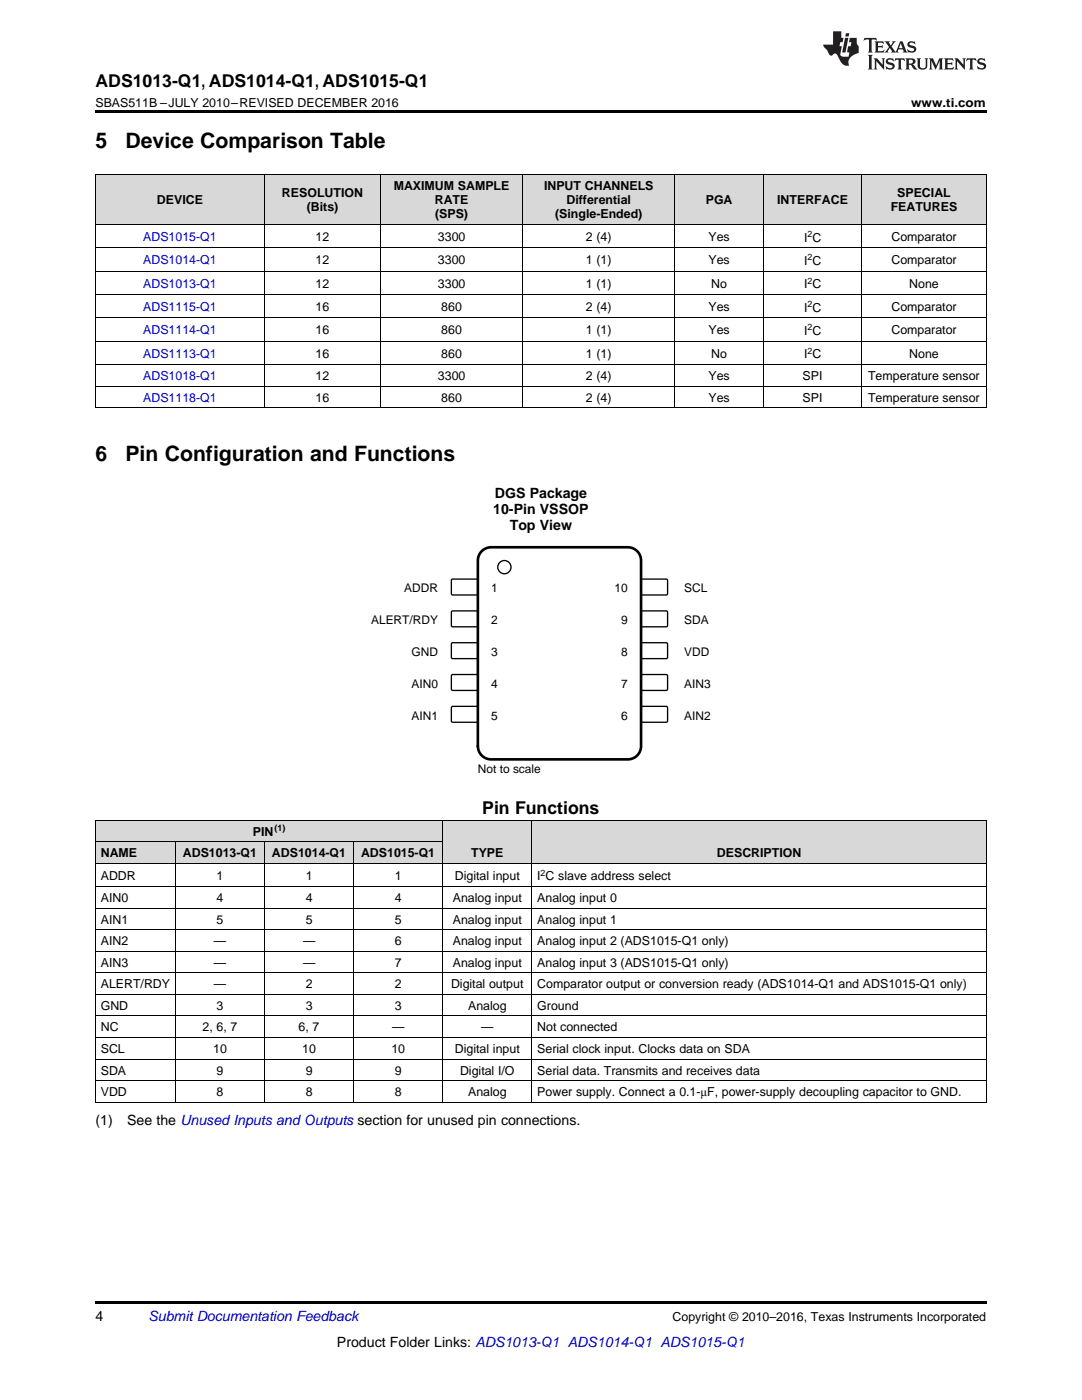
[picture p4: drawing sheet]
<svg xmlns="http://www.w3.org/2000/svg" width="216mm" height="279mm" viewBox="0 0 216 279" stroke-linecap="round" stroke-linejoin="round" font-family="sans-serif">
<g fill="#d8d8d8">
<path d="M88.4 163.7h17.8v8.6h-17.8z"/>
<path d="M106.2 163.7h90.6v8.6h-90.6z"/>
<path d="M19 168h16v4.3h-16z"/>
<path d="M35 168h17.8v4.3h-17.8z"/>
<path d="M52.8 168h17.8v4.3h-17.8z"/>
<path d="M70.6 168h17.8v4.3h-17.8z"/>
<path d="M19 163.7h16v4.3h-16z"/>
<path d="M35 163.7h17.8v4.3h-17.8z"/>
<path d="M52.8 163.7h17.8v4.3h-17.8z"/>
<path d="M70.6 163.7h17.8v4.3h-17.8z"/>
<path d="M19 34.9h33.8v10h-33.8z"/>
<path d="M52.8 34.9h23.1v10h-23.1z"/>
<path d="M75.9 34.9h28.5v10h-28.5z"/>
<path d="M104.4 34.9h30.2v10h-30.2z"/>
<path d="M134.6 34.9h17.8v10h-17.8z"/>
<path d="M152.4 34.9h19.5v10h-19.5z"/>
<path d="M171.9 34.9h24.9v10h-24.9z"/>
</g>
<path d="M19 220h.2zM52.7 220h.1zM70.5 220h.1zM88.3 220h.1zM106 220h.2zM196.7 220h.1zM19 259.7h177.8v.5h-177.8z" fill="#000"/>
<g fill="none" stroke="#000" stroke-width=".2">
<path d="M19 163.7h177.8v56.3M19 176.9h177.8M19 172.3h177.8M19 168h69.4M19.1 163.7v56.3M35 168v52M52.8 168v52M70.5 168v52M88.3 163.7v56.3M106.1 163.7v56.3M19 198.5h177.8M19 194.2h177.8"/>
<path d="M19 189.8h177.8M19 185.5h177.8M19 181.2h177.8M19 220h177.8M19 215.7h177.8M19 211.4h177.8M19 207.1h177.8M19 202.8h177.8"/>
</g>
<path d="M90.1 115.7l.2-.1h4.9l.2 .2-.1 2.8-.2 .1h-4.9l-.1-.2z" fill-rule="evenodd" fill="#fff"/>
<path d="M90.1 115.7l.2-.1h4.9l.2 .2-.1 2.8-.2 .1h-4.9l-.1-.2z" fill="none" stroke="#000" stroke-width=".26"/>
<path d="M128 115.7l.2-.1h4.9l.1 .2v2.8l-.3 .1h-4.9l-.1-.2z" fill-rule="evenodd" fill="#fff"/>
<path d="M128 115.7l.2-.1h4.9l.1 .2v2.8l-.3 .1h-4.9l-.1-.2z" fill="none" stroke="#000" stroke-width=".26"/>
<path d="M90.1 122l.2-.1 4.9 .1 .2 .2-.1 2.8-.2 .1h-4.9l-.1-.3z" fill-rule="evenodd" fill="#fff"/>
<path d="M90.1 122l.2-.1 4.9 .1 .2 .2-.1 2.8-.2 .1h-4.9l-.1-.3z" fill="none" stroke="#000" stroke-width=".26"/>
<path d="M128 122l.2-.1 4.9 .1 .1 .2v2.8l-.3 .1h-4.9l-.1-.3z" fill-rule="evenodd" fill="#fff"/>
<path d="M128 122l.2-.1 4.9 .1 .1 .2v2.8l-.3 .1h-4.9l-.1-.3z" fill="none" stroke="#000" stroke-width=".26"/>
<path d="M90.1 128.4l.2-.1h4.9l.2 .2-.1 2.8-.2 .1h-4.9l-.1-.2z" fill-rule="evenodd" fill="#fff"/>
<path d="M90.1 128.4l.2-.1h4.9l.2 .2-.1 2.8-.2 .1h-4.9l-.1-.2z" fill="none" stroke="#000" stroke-width=".26"/>
<path d="M128 128.4l.2-.1h4.9l.1 .2v2.8l-.3 .1h-4.9l-.1-.2z" fill-rule="evenodd" fill="#fff"/>
<path d="M128 128.4l.2-.1h4.9l.1 .2v2.8l-.3 .1h-4.9l-.1-.2z" fill="none" stroke="#000" stroke-width=".26"/>
<path d="M90.1 134.7l.2-.1 4.9 .1 .2 .2-.1 2.8-.2 .1h-4.9l-.1-.3z" fill-rule="evenodd" fill="#fff"/>
<path d="M90.1 134.7l.2-.1 4.9 .1 .2 .2-.1 2.8-.2 .1h-4.9l-.1-.3z" fill="none" stroke="#000" stroke-width=".26"/>
<path d="M128 134.7l.2-.1 4.9 .1 .1 .2v2.8l-.3 .1h-4.9l-.1-.3z" fill-rule="evenodd" fill="#fff"/>
<path d="M128 134.7l.2-.1 4.9 .1 .1 .2v2.8l-.3 .1h-4.9l-.1-.3z" fill="none" stroke="#000" stroke-width=".26"/>
<path d="M90.1 141.1l.2-.1h4.9l.2 .2-.1 2.8-.2 .1h-4.9l-.1-.2z" fill-rule="evenodd" fill="#fff"/>
<path d="M90.1 141.1l.2-.1h4.9l.2 .2-.1 2.8-.2 .1h-4.9l-.1-.2z" fill="none" stroke="#000" stroke-width=".26"/>
<path d="M128 141.1l.2-.1h4.9l.1 .2v2.8l-.3 .1h-4.9l-.1-.2z" fill-rule="evenodd" fill="#fff"/>
<g fill="none" stroke="#000" stroke-width=".26">
<path d="M128 141.1l.2-.1h4.9l.1 .2v2.8l-.3 .1h-4.9l-.1-.2z"/>
<circle cx="100.6" cy="113.2" r="1.32"/>
</g>
<path d="M96.3 109.8l1.1-.5 .6-.1h27.3a2.64 2.64 0 0 1 2.6 2.7v37a2.64 2.64 0 0 1-2.6 2.7h-27.3a2.64 2.64 0 0 1-2.6-2.7v-37a2.64 2.64 0 0 1 .9-2.1z" fill="none" stroke="#000" stroke-width=".53"/>
<g fill="none" stroke="#000" stroke-width=".2">
<path d="M19 34.9h177.8v46.5M19.1 34.9v46.5M52.8 34.9v46.5M75.9 34.9v46.5M104.3 34.9v46.5M134.6 34.9v46.5M152.3 34.9v46.5M171.9 34.9v46.5M19 58.8h177.8M19 54.1h177.8M19 49.5h177.8M19 44.8h177.8"/>
<path d="M19 77.1h177.8M19 72.8h177.8M19 68.1h177.8M19 63.4h177.8M19 81.4h177.8"/>
</g>
<path d="M19 22h177.8v.5h-177.8zM19 81.4h.2zM75.8 81.4h.1zM104.3 81.4h.1zM134.5 81.4h.1zM152.3 81.4h.1zM171.8 81.4h.1zM196.7 81.4h.1z" fill="#000"/>
<g fill="#231f20">
<path d="M172.5 7.6l-.1 .5 .4-.2h.6v.1v2.1l-.2 .4h.9l-.2-.4v-2.1l.1-.1h.5l.5 .2-.2-.5zM174.5 8.3l.2 .3v1.5l-.2 .4h1.8l.2-.6a1.04 1.04 0 0 1-1.3 .2v-.7h.6l.3 .2v-.6l-.3 .2h-.6v-.6l.8-.1 .4 .3-.2-.5zM176.5 8.3l.9 1.1-.9 1.1h.8l-.2-.2 .4-.7 .5 .7-.2 .2h1.5l-.2-.2 .2-.4h.9l.1 .4-.2 .2h1l-.3-.3-.7-1.9h-.5l-.9 2-.8-1 .9-1h-.8l.1 .3-.4 .5-.3-.6 .1-.2zM179.7 8.6l.4 1h-.7zM181.3 8.4a.63 .63 0 0 0-.2 .7 .63 .63 0 0 0 .6 .4l.6 .2 .1 .2a.75 .75 0 0 1-.7 .4 .75 .75 0 0 1-.6-.5l.1 .7 .1-.1a1.11 1.11 0 0 0 1.5-.6 1.13 1.13 0 0 0-1.2-.8l-.1-.4a1.04 1.04 0 0 1 1.2 .2l-.2-.5-.2 .1-.4-.2zM173.2 10.9l.2 .4v2.2l-.2 .4h1l-.3-.4v-2.2l.3-.4zM174.3 11.6l.3 .4v1.5l-.3 .4h.8l-.2-.4v-1.3l1.5 1.7v-1.9l.2-.4h-.7l.2 .4v.9l-1.1-1.3zM177 11.8a.62 .62 0 0 0-.2 .7 .62 .62 0 0 0 .6 .4l.6 .1 .1 .3a.76 .76 0 0 1-.7 .3 .76 .76 0 0 1-.7-.4l.2 .7 .1-.1a1.11 1.11 0 0 0 1.5-.6 1.13 1.13 0 0 0-1.2-.8l-.1-.4a1.04 1.04 0 0 1 1.2 .2l-.2-.6-.2 .1-.5-.1zM178.7 11.6l-.2 .6a.61 .61 0 0 1 .8-.3v1.6l-.2 .4h.9l-.2-.4v-1.6a.63 .63 0 0 1 .7 .3l-.1-.6zM180.6 11.6l.3 .4v1.5l-.3 .4h1l-.2-.2-.1-.8 .6 .2a.76 .76 0 0 0 1.2 .7l-1-1a.58 .58 0 0 0 .6-.5 .58 .58 0 0 0-.5-.6zM181.4 11.9h.1a.45 .45 0 0 1 .5 .1 .45 .45 0 0 1 .1 .5l-.8 .2zM182.9 11.6l.2 .2a2.17 2.17 0 0 0 .3 1.9 .99 .99 0 0 0 1.6-.6v-1.1l.2-.4h-.7l.2 .2a1.92 1.92 0 0 1-.2 1.8 .6 .6 0 0 1-.9-.5v-1.1l.2-.4zM185.4 11.6l.2 .4v1.5l-.2 .4h.7l-.2-.4v-1.4l.8 1.8 .8-1.8v1.4l-.2 .4h.9l-.2-.4v-1.5l.2-.4h-.8l-.6 1.5-.6-1.5zM188.4 11.6l.2 .4v1.5l-.2 .4h1.8l.1-.6a1.04 1.04 0 0 1-1.2 .1v-.6h.5l.4 .2v-.6l-.4 .2h-.5v-.7h.8l.3 .3-.1-.6zM190.5 11.6l.2 .4v1.5l-.2 .4h.7l-.2-.4v-1.3l1.5 1.7v-1.9l.2-.4h-.7l.2 .4v.9l-1.1-1.3zM192.9 11.6l-.1 .6a.61 .61 0 0 1 .7-.3l.1 1.6-.3 .4h1l-.3-.4 .1-1.6a.63 .63 0 0 1 .7 .3l-.1-.6zM195.2 11.8a.62 .62 0 0 0-.2 .7 .62 .62 0 0 0 .6 .4l.6 .1 .1 .3a.76 .76 0 0 1-.7 .3 .76 .76 0 0 1-.6-.4l.1 .7 .1-.1a1.11 1.11 0 0 0 1.6-.6 1.13 1.13 0 0 0-1.3-.8l-.1-.4a1.04 1.04 0 0 1 1.2 .2l-.1-.6-.2 .1-.5-.1z"/>
<path d="M166.2 6.3v2.6h-1.9v.4l.8 .9a.91 .91 0 0 0 1 .8 .56 .56 0 0 1 .5-.3 .56 .56 0 0 1 .5 .3l.4 .8a1.53 1.53 0 0 0 1.9 1.2 1.54 1.54 0 0 1 1-2.1l.9-.3v-1.4a1.52 1.52 0 0 1-.4-1.6h-1.3l-.2 .8h.5l-.2 .8h-.5l-.1 1v.2l.4 .1-.2 .8a1.93 1.93 0 0 1-1.6-.3l.3-1.8h-.5l.2-.8h.4l.2-.8h-.4v-1.3zM168.6 7.6l-.6 2.9h.7l.6-2.9zM168.8 6.6l-.1 .7h.6l.2-.7z"/>
</g>
<g font-size="4.2">
<text x="19" y="29.6">5</text>
<text x="25" y="29.6">Device Comparison Table</text>
<text x="19" y="91.9">6</text>
<text x="25" y="91.9">Pin Configuration and Functions</text>
</g>
<g font-size="3.5">
<text x="19" y="17.3">ADS1013-Q1, ADS1014-Q1, ADS1015-Q1</text>
<text x="96.2" y="162.5">Pin Functions</text>
</g>
<g font-size="2.8">
<text x="98.7" y="99.3">DGS Package</text>
<text x="98.4" y="102.5">10-Pin VSSOP</text>
<text x="101.7" y="105.7">Top View</text>
<text x="19" y="224.6">(1)</text>
<text x="25.4" y="224.6">See the Unused Inputs and Outputs section for unused pin connections.</text>
<text x="19" y="263.6">4</text>
<text x="67.2" y="268.9">Product Folder Links: ADS1013-Q1 ADS1014-Q1 ADS1015-Q1</text>
</g>
<text font-size="2.8" fill="#0000c8" x="29.6" y="263.6">Submit Documentation Feedback</text>
<g font-size="2.5">
<text x="19" y="21.4">SBAS511B –JULY 2010–REVISED DECEMBER 2016</text>
<text x="181.8" y="21.4">www.ti.com</text>
<text x="31.3" y="40.8">DEVICE</text>
<text x="56.3" y="39.4">RESOLUTION</text>
<text x="78.6" y="38">MAXIMUM SAMPLE</text>
<text x="86.7" y="40.8">RATE</text>
<text x="108.5" y="38">INPUT CHANNELS</text>
<text x="113" y="40.8">Differential</text>
<text x="140.8" y="40.8">PGA</text>
<text x="155.1" y="40.8">INTERFACE</text>
<text x="179" y="39.4">SPECIAL</text>
<text x="61.2" y="42.2">(Bits)</text>
<text x="86.8" y="43.6">(SPS)</text>
<text x="110.8" y="43.6">(Single-Ended)</text>
<text x="177.7" y="42.2">FEATURES</text>
<text x="63" y="48.1">12</text>
<text x="63" y="52.7">12</text>
<text x="87.4" y="48.1">3300</text>
<text x="87.4" y="52.7">3300</text>
<text x="116.9" y="48.1">2 (4)</text>
<text x="116.9" y="52.7">1 (1)</text>
<text x="141.4" y="48.1">Yes</text>
<text x="141.4" y="52.7">Yes</text>
<text x="160.4" y="48.3">I C</text>
<text x="160.4" y="52.9">I C</text>
<text x="177.9" y="48.1">Comparator</text>
<text x="177.9" y="52.7">Comparator</text>
<text x="63" y="57.4">12</text>
<text x="87.4" y="57.4">3300</text>
<text x="116.9" y="57.4">1 (1)</text>
<text x="141.9" y="57.4">No</text>
<text x="160.4" y="57.6">I C</text>
<text x="181.4" y="57.4">None</text>
<text x="63" y="62.1">16</text>
<text x="88.1" y="62.1">860</text>
<text x="116.9" y="62.1">2 (4)</text>
<text x="141.4" y="62.1">Yes</text>
<text x="160.4" y="62.2">I C</text>
<text x="177.9" y="62.1">Comparator</text>
<text x="63" y="66.7">16</text>
<text x="63" y="71.4">16</text>
<text x="88.1" y="66.7">860</text>
<text x="88.1" y="71.4">860</text>
<text x="116.9" y="66.7">1 (1)</text>
<text x="116.9" y="71.4">1 (1)</text>
<text x="141.4" y="66.7">Yes</text>
<text x="141.9" y="71.4">No</text>
<text x="160.4" y="66.9">I C</text>
<text x="160.4" y="71.5">I C</text>
<text x="177.9" y="66.7">Comparator</text>
<text x="181.4" y="71.4">None</text>
<text x="63" y="75.8">12</text>
<text x="87.4" y="75.8">3300</text>
<text x="116.9" y="75.8">2 (4)</text>
<text x="141.4" y="75.8">Yes</text>
<text x="160.2" y="75.8">SPI</text>
<text x="173.2" y="75.8">Temperature sensor</text>
<text x="63" y="80.2">16</text>
<text x="88.1" y="80.2">860</text>
<text x="116.9" y="80.2">2 (4)</text>
<text x="141.4" y="80.2">Yes</text>
<text x="160.2" y="80.2">SPI</text>
<text x="173.2" y="80.2">Temperature sensor</text>
<text x="50.4" y="166.8">PIN</text>
<text x="20.1" y="171.1">NAME</text>
<text x="36.5" y="171.1">ADS1013-Q1</text>
<text x="54.3" y="171.1">ADS1014-Q1</text>
<text x="72" y="171.1">ADS1015-Q1</text>
<text x="94" y="171.1">TYPE</text>
<text x="143.1" y="171.1">DESCRIPTION</text>
<text x="20.1" y="175.5">ADDR</text>
<text x="43.2" y="175.5">1</text>
<text x="61" y="175.5">1</text>
<text x="78.8" y="175.5">1</text>
<text x="90.8" y="175.5">Digital input</text>
<text x="107.2" y="175.7">I C slave address select</text>
<text x="20.1" y="180">AIN0</text>
<text x="20.1" y="184.3">AIN1</text>
<text x="43.2" y="180">4</text>
<text x="43.2" y="184.3">5</text>
<text x="61" y="180">4</text>
<text x="61" y="184.3">5</text>
<text x="78.8" y="180">4</text>
<text x="78.8" y="184.3">5</text>
<text x="90.3" y="180">Analog input</text>
<text x="90.3" y="184.3">Analog input</text>
<text x="107.2" y="180">Analog input 0</text>
<text x="107.2" y="184.3">Analog input 1</text>
<text x="20.1" y="188.6">AIN2</text>
<text x="42.7" y="188.6">—</text>
<text x="60.5" y="188.6">—</text>
<text x="78.8" y="188.6">6</text>
<text x="90.3" y="188.6">Analog input</text>
<text x="107.2" y="188.6">Analog input 2 (ADS1015-Q1 only)</text>
<text x="20.1" y="192.9">AIN3</text>
<text x="20.1" y="197.2">ALERT/RDY</text>
<text x="42.7" y="192.9">—</text>
<text x="42.7" y="197.2">—</text>
<text x="60.5" y="192.9">—</text>
<text x="61" y="197.2">2</text>
<text x="78.8" y="192.9">7</text>
<text x="78.8" y="197.2">2</text>
<text x="90" y="197.2">Digital output</text>
<text x="90.3" y="192.9">Analog input</text>
<text x="107.2" y="192.9">Analog input 3 (ADS1015-Q1 only)</text>
<text x="107.2" y="197.2">Comparator output or conversion ready (ADS1014-Q1 and ADS1015-Q1 only)</text>
<text x="20.1" y="201.5">GND</text>
<text x="43.2" y="201.5">3</text>
<text x="61" y="201.5">3</text>
<text x="78.8" y="201.5">3</text>
<text x="93.4" y="201.5">Analog</text>
<text x="107.2" y="201.5">Ground</text>
<text x="20.1" y="205.8">NC</text>
<text x="40.4" y="205.8">2, 6, 7</text>
<text x="59.6" y="205.8">6, 7</text>
<text x="78.2" y="205.8">—</text>
<text x="96" y="205.8">—</text>
<text x="107.2" y="205.8">Not connected</text>
<text x="20.1" y="210.1">SCL</text>
<text x="20.1" y="214.5">SDA</text>
<text x="42.5" y="210.1">10</text>
<text x="43.2" y="214.5">9</text>
<text x="60.3" y="210.1">10</text>
<text x="61" y="214.5">9</text>
<text x="78.1" y="210.1">10</text>
<text x="78.8" y="214.5">9</text>
<text x="90.8" y="210.1">Digital input</text>
<text x="91.8" y="214.5">Digital I/O</text>
<text x="107.2" y="210.1">Serial clock input. Clocks data on SDA</text>
<text x="107.2" y="214.5">Serial data. Transmits and receives data</text>
<text x="20.1" y="218.8">VDD</text>
<text x="43.2" y="218.8">8</text>
<text x="61" y="218.8">8</text>
<text x="78.8" y="218.8">8</text>
<text x="93.4" y="218.8">Analog</text>
<text x="107.2" y="218.8">Power supply. Connect a 0.1-μF, power-supply decoupling capacitor to GND.</text>
<text x="134.2" y="263.6">Copyright © 2010–2016, Texas Instruments Incorporated</text>
</g>
<g font-size="2.5" fill="#0000c8">
<text x="28.6" y="48.1">ADS1015-Q1</text>
<text x="28.6" y="52.7">ADS1014-Q1</text>
<text x="28.6" y="57.4">ADS1013-Q1</text>
<text x="28.6" y="62.1">ADS1115-Q1</text>
<text x="28.6" y="66.7">ADS1114-Q1</text>
<text x="28.6" y="71.4">ADS1113-Q1</text>
<text x="28.6" y="75.8">ADS1018-Q1</text>
<text x="28.6" y="80.2">ADS1118-Q1</text>
</g>
<g font-size="2.4">
<text x="80.7" y="118.2">ADDR</text>
<text x="98" y="118.2">1</text>
<text x="122.6" y="118.2">10</text>
<text x="136.5" y="118.2">SCL</text>
<text x="74.1" y="124.6">ALERT/RDY</text>
<text x="98" y="124.6">2</text>
<text x="123.9" y="124.6">9</text>
<text x="136.5" y="124.6">SDA</text>
<text x="82.1" y="130.9">GND</text>
<text x="98" y="130.9">3</text>
<text x="123.9" y="130.9">8</text>
<text x="136.5" y="130.9">VDD</text>
<text x="82.1" y="137.3">AIN0</text>
<text x="98" y="137.3">4</text>
<text x="123.9" y="137.3">7</text>
<text x="136.5" y="137.3">AIN3</text>
<text x="82.1" y="143.6">AIN1</text>
<text x="98" y="143.6">5</text>
<text x="123.9" y="143.6">6</text>
<text x="136.5" y="143.6">AIN2</text>
<text x="95.4" y="154.2">Not to scale</text>
</g>
<g font-size="1.8">
<text x="161.1" y="47.3">2</text>
<text x="161.1" y="51.9">2</text>
<text x="161.1" y="56.6">2</text>
<text x="161.1" y="61.2">2</text>
<text x="161.1" y="65.9">2</text>
<text x="161.1" y="70.6">2</text>
<text x="54.8" y="165.8">(1)</text>
<text x="107.9" y="174.7">2</text>
</g>
</svg>
